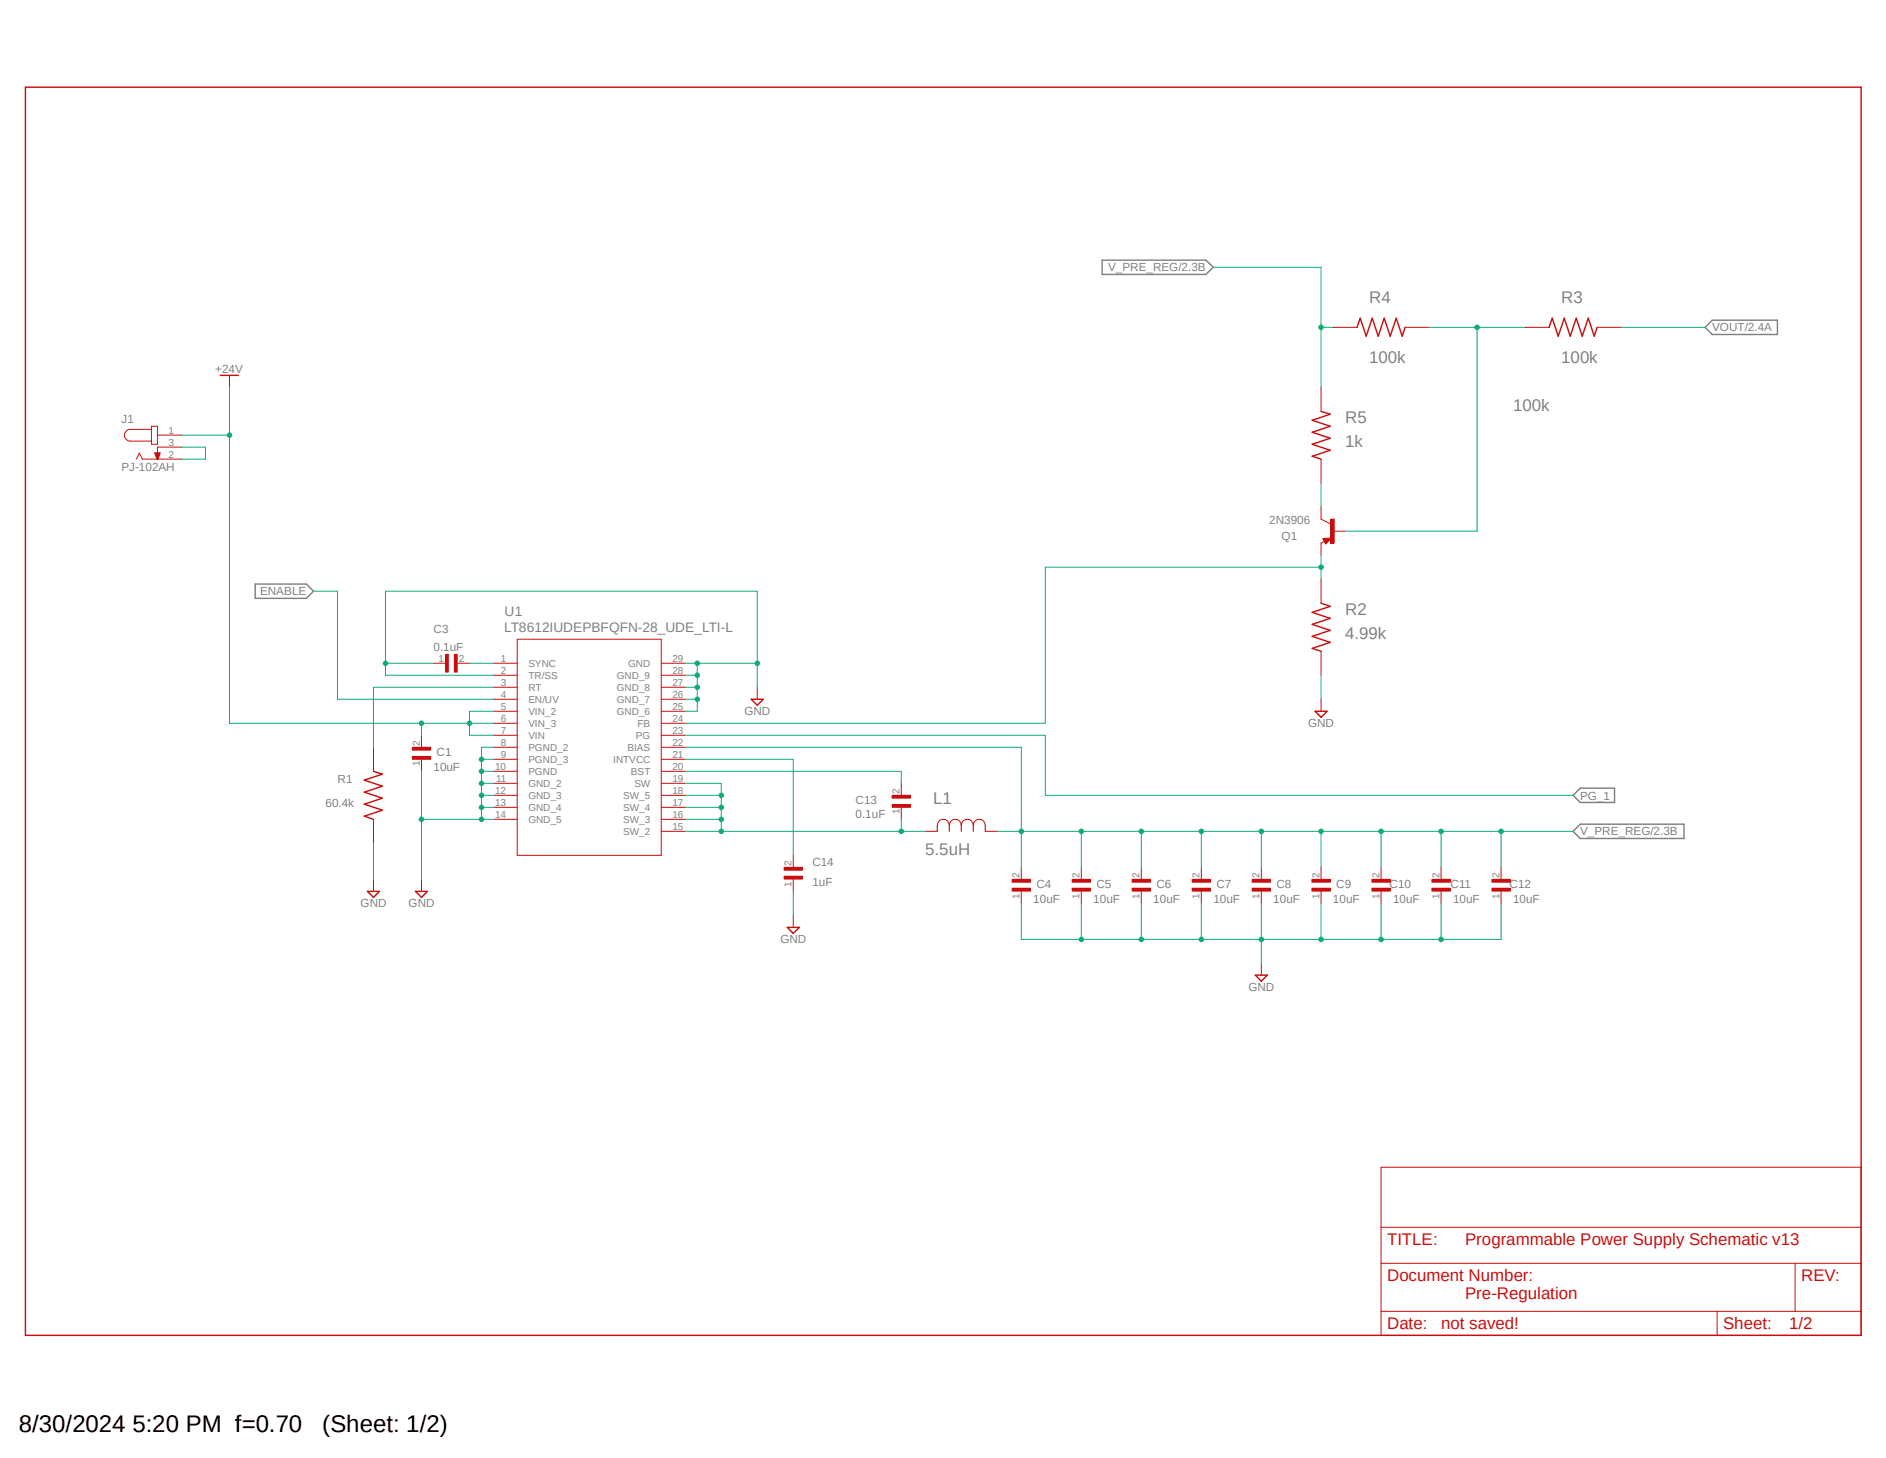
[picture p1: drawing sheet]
<svg xmlns="http://www.w3.org/2000/svg" width="279mm" height="216mm" viewBox="0 0 279 216" stroke-linecap="round" stroke-linejoin="round" font-family="sans-serif">
<path d="M3.4 12.7l272.6 185.5M276 12.7l-272.6 185.5" fill="none" stroke="#fff" stroke-width=".15"/>
<path d="M163.3 38.5h15.3l1.1 1.1-1.1 1h-15.3zM252.6 48.5l1.1-1.1h9.6v2.1h-9.6zM37.8 86.5h7.6l1 1-1 1.1h-7.6zM233 117.8l1.1-1.1h5.1v2.1h-5.1zM233 123.1l1.1-1.1h15.4v2.2h-15.4z" fill="none" stroke="#808080" stroke-width=".21"/>
<path d="M3.8 12.9h271.9v184.8h-271.9z" fill="none" stroke="#c90d0c" stroke-width=".21"/>
<path d="M22.4 63.6h-3.1a.87 .87 0 0 0-.9 .9 .87 .87 0 0 0 .9 .8h3.1M22.4 63.1h.9v2.7h-.9zM23.3 66.2v1.8h-2.2l-.4-.9-.5 .9M204.6 172.8h71.1v24.9h-71.1zM204.6 187.1h71.1M204.6 194.2h71.1M204.6 181.7h71.1M254.4 194.2v3.5M265.9 187.1v7.1" fill="none" stroke="#c90d0c" stroke-width=".15"/>
<path d="M22.9 67.1h.8l-.3 1h-.1z" fill-rule="evenodd" fill="#c90d0c"/>
<g fill="none" stroke="#c90d0c" stroke-width=".15">
<path d="M34 55.6v1.8M195.7 57.4v3.5M197.5 48.5h3.5M208.2 48.5h3.5M225.9 48.5h3.6M236.6 48.5h3.6M22.9 67.1h.8l-.3 1h-.1zM23.3 64.4h3.6M23.3 66.2h3.6M23.3 68h3.6M195.7 68v3.5M195.7 76.9l1.4 .7"/>
<path d="M64.2 98.2h1.8M66 96.9h.4v2.6h-.4zM67.3 96.9h.4v2.6h-.4zM67.8 98.2h1.8M73.1 98.2h3.5M73.1 100h3.5M76.6 94.7h21.4v32h-21.4zM98 98.2h3.5M98 100h3.5M195.7 85.8v3.5M195.7 96.4v3.6M196.3 80.1l-.6 .3"/>
<path d="M55.3 110.7v3.5M61.1 112h2.7v.4h-2.7zM61.1 110.7h2.7v.4h-2.7zM62.4 108.9v1.8M62.4 112.4v1.8M73.1 101.8h3.5M73.1 103.5h3.5M73.1 105.3h3.5M73.1 107.1h3.5M73.1 108.9h3.5M73.1 110.7h3.5M73.1 112.4h3.5"/>
<path d="M73.1 114.2h3.5M73.1 116h3.5M73.1 117.8h3.5M73.1 119.5h3.5M98 101.8h3.5M98 103.5h3.5M98 105.3h3.5M98 107.1h3.5M98 108.9h3.5M98 110.7h3.5M98 112.4h3.5M98 114.2h3.5"/>
<path d="M98 116h3.5M98 117.8h3.5M98 119.5h3.5M112.2 101.8v1.7M132.2 119.1h2.7v.4h-2.7zM132.2 117.8h2.7v.4h-2.7zM133.5 116v1.8M133.5 119.5v1.8M55.3 121.3v3.6M55.3 130.2v1.8M62.4 130.2v1.8M73.1 121.3h3.5"/>
<path d="M98 121.3h3.5M98 123.1h3.5M116.2 129.8h2.7v.4h-2.7zM116.2 128.4h2.7v.5h-2.7zM117.5 126.7v1.7M117.5 130.2v1.8M117.5 135.6v1.7M137.1 123.1h1.8M138.9 122.2a.89 .89 0 0 1 .8-.9 .89 .89 0 0 1 .9 .9 .89 .89 0 0 1 .9-.9 .89 .89 0 0 1 .9 .9 .89 .89 0 0 1 .9-.9 .89 .89 0 0 1 .9 .9 .89 .89 0 0 1 .9-.9 .89 .89 0 0 1 .9 .9M146 123.1h1.7M149.9 131.5h2.8v.5h-2.8zM149.9 130.2h2.8v.4h-2.8z"/>
<path d="M151.3 128.4v1.8M151.3 132v1.8M158.8 131.5h2.7v.5h-2.7zM158.8 130.2h2.7v.4h-2.7zM160.2 128.4v1.8M160.2 132v1.8M167.7 131.5h2.7v.5h-2.7zM167.7 130.2h2.7v.4h-2.7zM169.1 128.4v1.8M169.1 132v1.8M176.6 131.5h2.7v.5h-2.7zM176.6 130.2h2.7v.4h-2.7z"/>
<path d="M178 128.4v1.8M178 132v1.8M185.5 131.5h2.7v.5h-2.7zM185.5 130.2h2.7v.4h-2.7zM186.9 128.4v1.8M186.9 132v1.8M194.4 131.5h2.7v.5h-2.7zM194.4 130.2h2.7v.4h-2.7zM195.7 128.4v1.8M195.7 132v1.8M203.2 131.5h2.8v.5h-2.8zM203.2 130.2h2.8v.4h-2.8z"/>
<path d="M204.6 128.4v1.8M204.6 132v1.8M212.1 131.5h2.7v.5h-2.7zM212.1 130.2h2.7v.4h-2.7zM213.5 128.4v1.8M213.5 132v1.8M221 131.5h2.7v.5h-2.7zM221 130.2h2.7v.4h-2.7zM222.4 128.4v1.8M222.4 132v1.8M186.9 142.7v1.7"/>
</g>
<g fill="none" stroke="#c90d0c" stroke-width=".42">
<path d="M66.2 96.9v2.6M67.5 96.9v2.6M61.1 112.2h2.7M61.1 110.9h2.7M132.2 119.3h2.7M132.2 118h2.7M116.2 130h2.7M116.2 128.7h2.7M149.9 131.7h2.8M149.9 130.4h2.8M158.8 131.7h2.7M158.8 130.4h2.7"/>
<path d="M167.7 131.7h2.7M167.7 130.4h2.7M176.6 131.7h2.7M176.6 130.4h2.7M185.5 131.7h2.7M185.5 130.4h2.7M194.4 131.7h2.7M194.4 130.4h2.7M203.2 131.7h2.8M203.2 130.4h2.8M212.1 131.7h2.7M212.1 130.4h2.7"/>
<path d="M221 131.7h2.7M221 130.4h2.7"/>
</g>
<path d="M32.6 55.6h2.7M201 48.5l.5-1.4 .9 2.7 .9-2.7 .9 2.7 .9-2.7 .9 2.7 .8-2.7 .9 2.7 .5-1.3M229.5 48.5l.5-1.4 .8 2.7 .9-2.7 .9 2.7 .9-2.7 .9 2.7 .9-2.7 .9 2.7 .4-1.3M195.7 60.9l1.4 .4-2.7 .9 2.7 .9-2.7 .9 2.7 .9-2.7 .9 2.7 .9-2.7 .9 1.3 .4M195.7 89.3l1.4 .5-2.7 .9 2.7 .9-2.7 .9 2.7 .8-2.7 .9 2.7 .9-2.7 .9 1.3 .4M55.3 114.2l1.3 .4-2.6 .9 2.6 .9-2.6 .9 2.6 .9-2.6 .9 2.6 .9-2.6 .9 1.3 .4M111.3 103.5h1.8l-.9 .9zM54.4 132h1.8l-.9 .9zM61.6 132h1.7l-.9 .9zM116.6 137.3h1.8l-.9 .9zM186 144.4h1.7l-.8 .9z" fill="none" stroke="#c90d0c" stroke-width=".21"/>
<path d="M138.9 122.2v.9M140.6 122.2v.9M142.4 122.2v.9M144.2 122.2v.9M146 122.2v.9" fill="none" stroke="#c90d0c" stroke-width=".17"/>
<path d="M197.1 76.9h.6v3.5h-.6z" fill-rule="evenodd" fill="#c90d0c"/>
<path d="M197.1 76.9h.6v3.5h-.6z" fill="none" stroke="#c90d0c" stroke-width=".15"/>
<path d="M196 79.8l1.2-.1v.1l-.8 .8z" fill-rule="evenodd" fill="#c90d0c"/>
<path d="M195.7 75.1v1.8M196 79.8l1.2-.1v.1l-.8 .8zM197.5 78.7h1.8M195.7 80.4v1.8M195.7 103.5v1.8" fill="none" stroke="#c90d0c" stroke-width=".15"/>
<path d="M194.8 105.3h1.8l-.9 .9z" fill="none" stroke="#c90d0c" stroke-width=".21"/>
<path d="M26.9 66.2h3.5v1.8h-3.5M62.4 114.2v16M73.1 119.5h-1.8v1.8h1.8M55.3 124.9v5.3" fill="none" stroke="#0dab76" stroke-width=".15"/>
<circle cx="71.3" cy="119.5" r=".33" fill="#0dab76"/>
<g fill="none" stroke="#0dab76" stroke-width=".15">
<path d="M73.1 117.8h-1.8v1.7"/>
<circle cx="71.3" cy="119.5" r=".33"/>
</g>
<circle cx="71.3" cy="117.8" r=".33" fill="#0dab76"/>
<g fill="none" stroke="#0dab76" stroke-width=".15">
<path d="M71.3 116h1.8"/>
<circle cx="71.3" cy="117.8" r=".33"/>
</g>
<circle cx="71.3" cy="116" r=".33" fill="#0dab76"/>
<g fill="none" stroke="#0dab76" stroke-width=".15">
<path d="M73.1 114.2h-1.8v3.6"/>
<circle cx="71.3" cy="116" r=".33"/>
</g>
<circle cx="71.3" cy="114.2" r=".33" fill="#0dab76"/>
<g fill="none" stroke="#0dab76" stroke-width=".15">
<path d="M73.1 112.4h-1.8v1.8"/>
<circle cx="71.3" cy="114.2" r=".33"/>
</g>
<circle cx="71.3" cy="112.4" r=".33" fill="#0dab76"/>
<g fill="none" stroke="#0dab76" stroke-width=".15">
<path d="M73.1 110.7h-1.8v1.7M62.4 121.3h8.9"/>
<circle cx="71.3" cy="112.4" r=".33"/>
</g>
<circle cx="71.3" cy="121.3" r=".33" fill="#0dab76"/>
<circle cx="71.3" cy="121.3" r=".33" fill="none" stroke="#0dab76" stroke-width=".15"/>
<circle cx="62.4" cy="121.3" r=".33" fill="#0dab76"/>
<g fill="none" stroke="#0dab76" stroke-width=".15">
<path d="M151.3 133.8v5.3h71.1v-5.3M160.2 133.8v5.3M169.1 133.8v5.3M178 133.8v5.3M186.9 133.8v8.9M195.7 133.8v5.3M204.6 133.8v5.3M213.5 133.8v5.3"/>
<circle cx="62.4" cy="121.3" r=".33"/>
</g>
<circle cx="160.2" cy="139.1" r=".33" fill="#0dab76"/>
<circle cx="160.2" cy="139.1" r=".33" fill="none" stroke="#0dab76" stroke-width=".15"/>
<circle cx="169.1" cy="139.1" r=".33" fill="#0dab76"/>
<circle cx="169.1" cy="139.1" r=".33" fill="none" stroke="#0dab76" stroke-width=".15"/>
<circle cx="178" cy="139.1" r=".33" fill="#0dab76"/>
<circle cx="178" cy="139.1" r=".33" fill="none" stroke="#0dab76" stroke-width=".15"/>
<circle cx="186.9" cy="139.1" r=".33" fill="#0dab76"/>
<circle cx="186.9" cy="139.1" r=".33" fill="none" stroke="#0dab76" stroke-width=".15"/>
<circle cx="195.7" cy="139.1" r=".33" fill="#0dab76"/>
<circle cx="195.7" cy="139.1" r=".33" fill="none" stroke="#0dab76" stroke-width=".15"/>
<circle cx="204.6" cy="139.1" r=".33" fill="#0dab76"/>
<circle cx="204.6" cy="139.1" r=".33" fill="none" stroke="#0dab76" stroke-width=".15"/>
<circle cx="213.5" cy="139.1" r=".33" fill="#0dab76"/>
<g fill="none" stroke="#0dab76" stroke-width=".15">
<path d="M57.1 98.2h7.1M73.1 100h-16v-12.5h55.1v14.3M101.5 98.2h10.7M101.5 100h1.8M103.3 98.2v7.1h-1.8M101.5 103.5h1.8M101.5 101.8h1.8"/>
<circle cx="213.5" cy="139.1" r=".33"/>
</g>
<circle cx="103.3" cy="98.2" r=".33" fill="#0dab76"/>
<circle cx="103.3" cy="98.2" r=".33" fill="none" stroke="#0dab76" stroke-width=".15"/>
<circle cx="103.3" cy="100" r=".33" fill="#0dab76"/>
<circle cx="103.3" cy="100" r=".33" fill="none" stroke="#0dab76" stroke-width=".15"/>
<circle cx="103.3" cy="101.8" r=".33" fill="#0dab76"/>
<circle cx="103.3" cy="101.8" r=".33" fill="none" stroke="#0dab76" stroke-width=".15"/>
<circle cx="103.3" cy="103.5" r=".33" fill="#0dab76"/>
<circle cx="103.3" cy="103.5" r=".33" fill="none" stroke="#0dab76" stroke-width=".15"/>
<circle cx="112.2" cy="98.2" r=".33" fill="#0dab76"/>
<circle cx="112.2" cy="98.2" r=".33" fill="none" stroke="#0dab76" stroke-width=".15"/>
<circle cx="57.1" cy="98.2" r=".33" fill="#0dab76"/>
<g fill="none" stroke="#0dab76" stroke-width=".15">
<path d="M34 57.4v49.7h39.1M26.9 64.4h7.1M46.4 87.5h3.6v16h23.1M69.6 98.2h3.5M195.7 100v3.5M62.4 107.1v1.8M73.1 101.8h-17.8v8.9M73.1 105.3h-3.5v3.6h3.5M117.5 132v3.6"/>
<circle cx="57.1" cy="98.2" r=".33"/>
</g>
<circle cx="34" cy="64.4" r=".33" fill="#0dab76"/>
<circle cx="34" cy="64.4" r=".33" fill="none" stroke="#0dab76" stroke-width=".15"/>
<circle cx="62.4" cy="107.1" r=".33" fill="#0dab76"/>
<circle cx="62.4" cy="107.1" r=".33" fill="none" stroke="#0dab76" stroke-width=".15"/>
<circle cx="69.6" cy="107.1" r=".33" fill="#0dab76"/>
<g fill="none" stroke="#0dab76" stroke-width=".15">
<path d="M101.5 110.7h49.8v17.7M147.7 123.1h85.3M160.2 123.1v5.3M169.1 123.1v5.3M178 123.1v5.3M186.9 123.1v5.3M195.7 123.1v5.3M204.6 123.1v5.3M213.5 123.1v5.3M222.4 123.1v5.3"/>
<circle cx="69.6" cy="107.1" r=".33"/>
</g>
<circle cx="222.4" cy="123.1" r=".33" fill="#0dab76"/>
<circle cx="222.4" cy="123.1" r=".33" fill="none" stroke="#0dab76" stroke-width=".15"/>
<circle cx="213.5" cy="123.1" r=".33" fill="#0dab76"/>
<circle cx="213.5" cy="123.1" r=".33" fill="none" stroke="#0dab76" stroke-width=".15"/>
<circle cx="204.6" cy="123.1" r=".33" fill="#0dab76"/>
<circle cx="204.6" cy="123.1" r=".33" fill="none" stroke="#0dab76" stroke-width=".15"/>
<circle cx="195.7" cy="123.1" r=".33" fill="#0dab76"/>
<circle cx="195.7" cy="123.1" r=".33" fill="none" stroke="#0dab76" stroke-width=".15"/>
<circle cx="186.9" cy="123.1" r=".33" fill="#0dab76"/>
<circle cx="186.9" cy="123.1" r=".33" fill="none" stroke="#0dab76" stroke-width=".15"/>
<circle cx="178" cy="123.1" r=".33" fill="#0dab76"/>
<circle cx="178" cy="123.1" r=".33" fill="none" stroke="#0dab76" stroke-width=".15"/>
<circle cx="169.1" cy="123.1" r=".33" fill="#0dab76"/>
<circle cx="169.1" cy="123.1" r=".33" fill="none" stroke="#0dab76" stroke-width=".15"/>
<circle cx="160.2" cy="123.1" r=".33" fill="#0dab76"/>
<circle cx="160.2" cy="123.1" r=".33" fill="none" stroke="#0dab76" stroke-width=".15"/>
<circle cx="151.3" cy="123.1" r=".33" fill="#0dab76"/>
<g fill="none" stroke="#0dab76" stroke-width=".15">
<path d="M179.7 39.6h16v17.8M195.7 48.5h1.8"/>
<circle cx="151.3" cy="123.1" r=".33"/>
</g>
<circle cx="195.7" cy="48.5" r=".33" fill="#0dab76"/>
<g fill="none" stroke="#0dab76" stroke-width=".15">
<path d="M101.5 116h5.3v7.1M101.5 117.8h5.3M101.5 119.5h5.3M101.5 121.3h5.3M101.5 123.1h35.6M133.5 121.3v1.8"/>
<circle cx="195.7" cy="48.5" r=".33"/>
</g>
<circle cx="106.9" cy="117.8" r=".33" fill="#0dab76"/>
<circle cx="106.9" cy="117.8" r=".33" fill="none" stroke="#0dab76" stroke-width=".15"/>
<circle cx="106.9" cy="119.5" r=".33" fill="#0dab76"/>
<circle cx="106.9" cy="119.5" r=".33" fill="none" stroke="#0dab76" stroke-width=".15"/>
<circle cx="106.9" cy="121.3" r=".33" fill="#0dab76"/>
<circle cx="106.9" cy="121.3" r=".33" fill="none" stroke="#0dab76" stroke-width=".15"/>
<circle cx="106.9" cy="123.1" r=".33" fill="#0dab76"/>
<circle cx="106.9" cy="123.1" r=".33" fill="none" stroke="#0dab76" stroke-width=".15"/>
<circle cx="133.5" cy="123.1" r=".33" fill="#0dab76"/>
<g fill="none" stroke="#0dab76" stroke-width=".15">
<path d="M195.7 84h-40.8v23.1h-53.4M195.7 82.2v3.6M101.5 108.9h53.4v8.9h78.1M101.5 112.4h16v14.3M101.5 114.2h32v1.8"/>
<circle cx="133.5" cy="123.1" r=".33"/>
</g>
<circle cx="195.7" cy="84" r=".33" fill="#0dab76"/>
<g fill="none" stroke="#0dab76" stroke-width=".15">
<path d="M211.7 48.5h14.2M218.8 48.5v30.2h-19.5M195.7 71.5v3.6"/>
<circle cx="195.7" cy="84" r=".33"/>
</g>
<circle cx="218.8" cy="48.5" r=".33" fill="#0dab76"/>
<g fill="none" stroke="#0dab76" stroke-width=".15">
<path d="M240.2 48.5h12.4"/>
<circle cx="218.8" cy="48.5" r=".33"/>
</g>
<g font-size="3.6">
<text x="2.8" y="212.1">8/30/2024 5:20 PM f=0.70</text>
<text x="47.7" y="212.1">(Sheet: 1/2)</text>
</g>
<g font-size="2.5" fill="#808080">
<text x="202.8" y="44.9">R4</text>
<text x="231.3" y="44.9">R3</text>
<text x="202.8" y="53.8">100k</text>
<text x="231.3" y="53.8">100k</text>
<text x="199.3" y="62.7">R5</text>
<text x="224.2" y="60.9">100k</text>
<text x="199.3" y="66.3">1k</text>
<text x="199.3" y="94.7">4.99k</text>
<text x="199.3" y="91.1">R2</text>
<text x="138.2" y="119">L1</text>
<text x="137.1" y="126.7">5.5uH</text>
</g>
<g font-size="2.5" fill="#c90d0c">
<text x="205.5" y="184.4">TITLE:</text>
<text x="217" y="184.4">Programmable Power Supply Schematic v13</text>
<text x="205.5" y="189.7">Document Number:</text>
<text x="266.8" y="189.7">REV:</text>
<text x="205.5" y="196.9">Date:</text>
<text x="213.5" y="196.9">not saved!</text>
<text x="217" y="192.4">Pre-Regulation</text>
<text x="255.3" y="196.9">Sheet:</text>
<text x="265" y="196.9">1/2</text>
</g>
<g font-size="2" fill="#808080">
<text x="74.7" y="93.6">LT8612IUDEPBFQFN-28_UDE_LTI-L</text>
<text x="74.8" y="91.1">U1</text>
</g>
<g font-size="1.7" fill="#808080">
<text x="164.2" y="40.2">V_PRE_REG/2.3B</text>
<text x="253.7" y="49.1">VOUT/2.4A</text>
<text x="31.9" y="55.2">+24V</text>
<text x="18" y="62.7">J1</text>
<text x="18" y="69.8">PJ-102AH</text>
<text x="188" y="77.6">2N3906</text>
<text x="189.9" y="79.9">Q1</text>
<text x="38.5" y="88.2">ENABLE</text>
<text x="64.2" y="93.8">C3</text>
<text x="64.2" y="96.4">0.1uF</text>
<text x="110.3" y="105.9">GND</text>
<text x="193.8" y="107.7">GND</text>
<text x="64.7" y="111.9">C1</text>
<text x="48.2" y="119.5">60.4k</text>
<text x="50" y="116">R1</text>
<text x="64.2" y="114.2">10uF</text>
<text x="126.7" y="119">C13</text>
<text x="234.1" y="118.4">PG_1</text>
<text x="126.7" y="121.2">0.1uF</text>
<text x="234.1" y="123.7">V_PRE_REG/2.3B</text>
<text x="120.4" y="131.3">1uF</text>
<text x="120.4" y="128.3">C14</text>
<text x="153.5" y="131.4">C4</text>
<text x="162.4" y="131.4">C5</text>
<text x="171.3" y="131.4">C6</text>
<text x="180.2" y="131.4">C7</text>
<text x="189.1" y="131.4">C8</text>
<text x="197.9" y="131.4">C9</text>
<text x="205.9" y="131.4">C10</text>
<text x="214.9" y="131.4">C11</text>
<text x="223.6" y="131.4">C12</text>
<text x="53.4" y="134.4">GND</text>
<text x="60.5" y="134.4">GND</text>
<text x="153.1" y="133.8">10uF</text>
<text x="162" y="133.8">10uF</text>
<text x="170.8" y="133.8">10uF</text>
<text x="179.7" y="133.8">10uF</text>
<text x="188.6" y="133.8">10uF</text>
<text x="197.5" y="133.8">10uF</text>
<text x="206.4" y="133.8">10uF</text>
<text x="215.3" y="133.8">10uF</text>
<text x="224.1" y="133.8">10uF</text>
<text x="115.6" y="139.7">GND</text>
<text x="184.9" y="146.8">GND</text>
</g>
<g font-size="1.5" fill="#808080">
<text x="25" y="64.2">1</text>
<text x="25" y="66">3</text>
<text x="25" y="67.8">2</text>
<text x="64.9" y="98">1</text>
<text x="68" y="98">2</text>
<text x="74.2" y="98">1</text>
<text x="74.2" y="99.7">2</text>
<text x="74.2" y="101.5">3</text>
<text x="78.3" y="98.8">SYNC</text>
<text x="78.3" y="100.5">TR/SS</text>
<text x="91.4" y="100.5">GND_9</text>
<text x="93" y="98.8">GND</text>
<text x="99.6" y="101.5">27</text>
<text x="99.6" y="99.7">28</text>
<text x="99.6" y="98">29</text>
<text x="74.2" y="103.3">4</text>
<text x="74.2" y="105.1">5</text>
<text x="74.2" y="106.9">6</text>
<text x="78.3" y="102.3">RT</text>
<text x="78.3" y="104.1">EN/UV</text>
<text x="78.3" y="105.9">VIN_2</text>
<text x="78.3" y="107.7">VIN_3</text>
<text x="91.4" y="105.8">GND_6</text>
<text x="91.4" y="104.1">GND_7</text>
<text x="91.4" y="102.3">GND_8</text>
<text x="94.4" y="107.6">FB</text>
<text x="99.6" y="106.9">24</text>
<text x="99.6" y="105.1">25</text>
<text x="99.6" y="103.3">26</text>
<text x="62.2" y="113.5" transform="rotate(-90 62.2 113.5)">1</text>
<text x="62.2" y="110.4" transform="rotate(-90 62.2 110.4)">2</text>
<text x="73.4" y="114">10</text>
<text x="74.2" y="108.6">7</text>
<text x="74.2" y="110.4">8</text>
<text x="74.2" y="112.2">9</text>
<text x="78.3" y="109.4">VIN</text>
<text x="78.3" y="111.2">PGND_2</text>
<text x="78.3" y="113">PGND_3</text>
<text x="90.8" y="112.9">INTVCC</text>
<text x="93" y="111.2">BIAS</text>
<text x="94.2" y="109.4">PG</text>
<text x="99.6" y="114">20</text>
<text x="99.6" y="112.2">21</text>
<text x="99.6" y="110.4">22</text>
<text x="99.6" y="108.6">23</text>
<text x="73.4" y="117.5">12</text>
<text x="73.4" y="119.3">13</text>
<text x="73.5" y="115.7">11</text>
<text x="78.3" y="114.7">PGND</text>
<text x="78.3" y="116.5">GND_2</text>
<text x="78.3" y="118.3">GND_3</text>
<text x="92.3" y="118.3">SW_5</text>
<text x="93.5" y="114.7">BST</text>
<text x="94" y="116.5">SW</text>
<text x="99.6" y="119.3">17</text>
<text x="99.6" y="117.5">18</text>
<text x="99.6" y="115.7">19</text>
<text x="133.3" y="117.5" transform="rotate(-90 133.3 117.5)">2</text>
<text x="73.4" y="121.1">14</text>
<text x="78.3" y="120.1">GND_4</text>
<text x="78.3" y="121.8">GND_5</text>
<text x="92.3" y="123.6">SW_2</text>
<text x="92.3" y="121.8">SW_3</text>
<text x="92.3" y="120.1">SW_4</text>
<text x="99.6" y="122.9">15</text>
<text x="99.6" y="121.1">16</text>
<text x="133.3" y="120.6" transform="rotate(-90 133.3 120.6)">1</text>
<text x="117.3" y="131.3" transform="rotate(-90 117.3 131.3)">1</text>
<text x="117.3" y="128.2" transform="rotate(-90 117.3 128.2)">2</text>
<text x="151" y="130" transform="rotate(-90 151 130)">2</text>
<text x="159.9" y="130" transform="rotate(-90 159.9 130)">2</text>
<text x="168.8" y="130" transform="rotate(-90 168.8 130)">2</text>
<text x="177.7" y="130" transform="rotate(-90 177.7 130)">2</text>
<text x="186.6" y="130" transform="rotate(-90 186.6 130)">2</text>
<text x="195.5" y="130" transform="rotate(-90 195.5 130)">2</text>
<text x="204.4" y="130" transform="rotate(-90 204.4 130)">2</text>
<text x="213.2" y="130" transform="rotate(-90 213.2 130)">2</text>
<text x="222.1" y="130" transform="rotate(-90 222.1 130)">2</text>
<text x="151" y="133.1" transform="rotate(-90 151 133.1)">1</text>
<text x="159.9" y="133.1" transform="rotate(-90 159.9 133.1)">1</text>
<text x="168.8" y="133.1" transform="rotate(-90 168.8 133.1)">1</text>
<text x="177.7" y="133.1" transform="rotate(-90 177.7 133.1)">1</text>
<text x="186.6" y="133.1" transform="rotate(-90 186.6 133.1)">1</text>
<text x="195.5" y="133.1" transform="rotate(-90 195.5 133.1)">1</text>
<text x="204.4" y="133.1" transform="rotate(-90 204.4 133.1)">1</text>
<text x="213.2" y="133.1" transform="rotate(-90 213.2 133.1)">1</text>
<text x="222.1" y="133.1" transform="rotate(-90 222.1 133.1)">1</text>
</g>
</svg>
